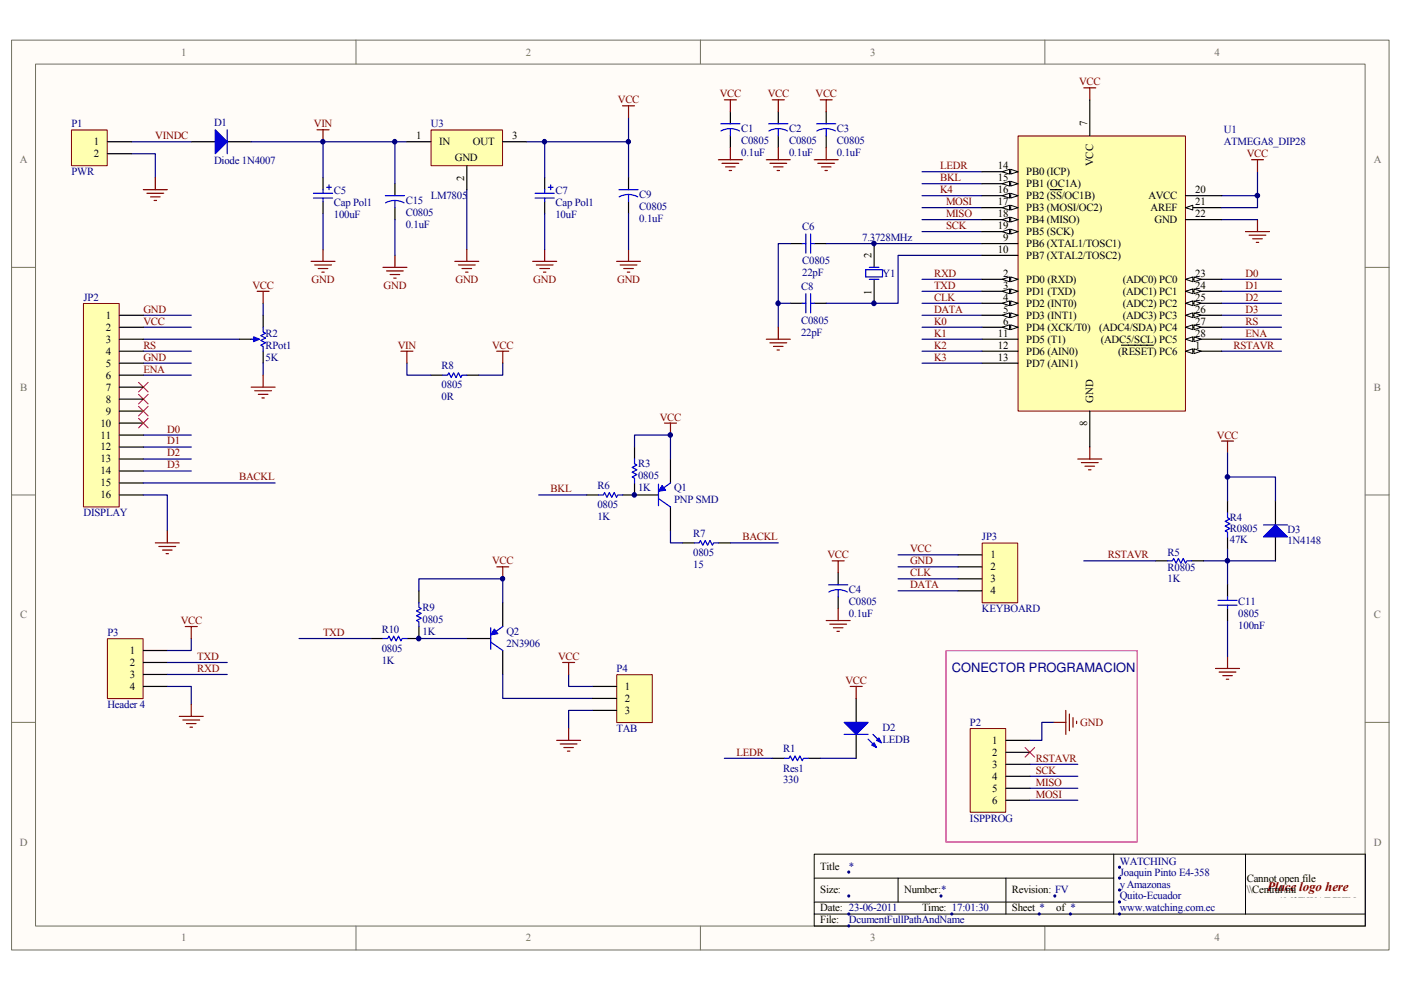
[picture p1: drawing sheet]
<svg xmlns="http://www.w3.org/2000/svg" width="297mm" height="210mm" viewBox="0 0 297 210" stroke-linecap="round" stroke-linejoin="round" font-family="sans-serif">
<path d="M2.5 8.6h292v192.8h-292z" fill="#fffcf8"/>
<path d="M2.5 8.5h292v192.9h-292z" fill="none" stroke="#706f64" stroke-width=".21"/>
<path d="M7.6 13.6h281.8v182.7h-281.8z" fill="#fffcf8"/>
<g fill="none" stroke="#706f64" stroke-width=".21">
<path d="M7.5 13.6h281.9v182.7h-281.9zM75.5 8.5v5M148.5 8.5v5M221.5 8.5v5M2.5 56.7h5M289.5 56.7h5.1M2.5 104.9h5M289.5 104.9h5.1M2.5 153.2h5M289.5 153.2h5.1M75.5 196.3v5.1M148.5 196.3v5.1"/>
<path d="M221.5 196.3v5.1"/>
</g>
<path d="M172.6 186.2h63.5M172.6 193.8h116.9M172.6 191.3h63.5M190.4 186.2v5.1M213.3 186.2v7.6M236.1 181.1v12.7M264.1 181.1h-91.5v15.2h116.9v-15.2h-25.4v12.7" fill="none" stroke="#000" stroke-width=".21"/>
<path d="M179.8 184.7h.3v.4h-.3z" fill-rule="evenodd" fill="#000080"/>
<path d="M179.8 184.7h.3v.4h-.3z" fill="none" stroke="#000080" stroke-width=".21"/>
<path d="M179.8 189.8h.3v.3h-.3z" fill-rule="evenodd" fill="#000080"/>
<path d="M179.8 189.8h.3v.3h-.3z" fill="none" stroke="#000080" stroke-width=".21"/>
<path d="M199.4 189.8h.3v.3h-.3z" fill-rule="evenodd" fill="#000080"/>
<path d="M199.4 189.8h.3v.3h-.3z" fill="none" stroke="#000080" stroke-width=".21"/>
<path d="M237.2 183.7h.3v.3h-.3z" fill-rule="evenodd" fill="#000080"/>
<path d="M237.2 183.7h.3v.3h-.3z" fill="none" stroke="#000080" stroke-width=".21"/>
<path d="M223.5 189.8h.3v.3h-.3z" fill-rule="evenodd" fill="#000080"/>
<path d="M223.5 189.8h.3v.3h-.3z" fill="none" stroke="#000080" stroke-width=".21"/>
<path d="M237.2 186h.3v.3h-.3z" fill-rule="evenodd" fill="#000080"/>
<path d="M237.2 186h.3v.3h-.3z" fill="none" stroke="#000080" stroke-width=".21"/>
<path d="M237.2 188.5h.3v.4h-.3z" fill-rule="evenodd" fill="#000080"/>
<path d="M237.2 188.5h.3v.4h-.3z" fill="none" stroke="#000080" stroke-width=".21"/>
<path d="M237.2 191.1h.3v.3h-.3z" fill-rule="evenodd" fill="#000080"/>
<path d="M237.2 191.1h.3v.3h-.3z" fill="none" stroke="#000080" stroke-width=".21"/>
<path d="M237.2 193.6h.3v.4h-.3z" fill-rule="evenodd" fill="#000080"/>
<path d="M237.2 193.6h.3v.4h-.3z" fill="none" stroke="#000080" stroke-width=".21"/>
<path d="M179.8 193.6h.3v.4h-.3z" fill-rule="evenodd" fill="#000080"/>
<path d="M179.8 193.6h.3v.4h-.3z" fill="none" stroke="#000080" stroke-width=".21"/>
<path d="M201.6 193.6h.4v.4h-.4z" fill-rule="evenodd" fill="#000080"/>
<path d="M201.6 193.6h.4v.4h-.4z" fill="none" stroke="#000080" stroke-width=".21"/>
<path d="M179.8 196.1h.3v.4h-.3z" fill-rule="evenodd" fill="#000080"/>
<path d="M179.8 196.1h.3v.4h-.3z" fill="none" stroke="#000080" stroke-width=".21"/>
<path d="M226.8 193.6h.3v.4h-.3z" fill-rule="evenodd" fill="#000080"/>
<path d="M226.8 193.6h.3v.4h-.3z" fill="none" stroke="#000080" stroke-width=".21"/>
<path d="M220.2 193.6h.3v.4h-.3z" fill-rule="evenodd" fill="#000080"/>
<path d="M220.2 193.6h.3v.4h-.3z" fill="none" stroke="#000080" stroke-width=".21"/>
<path d="M167.6 51.6h2.5M172.6 51.6h2.6M185.3 51.6v5.1M185.3 59.2v5.1M167.6 64.3h2.5M172.6 64.3h2.6M181.5 148.1v5.1M181.5 155.7v5.1" fill="none" stroke="#000" stroke-width=".25"/>
<path d="M170.1 51.6h.8M170.9 49.6v4.1M171.9 49.6v4.1M171.9 51.6h.7M183.6 57.2h3.5v1.5h-3.5zM184.3 56.7h2M184.3 59.2h2M170.1 64.3h.8M170.9 62.3v4M171.9 62.3v4M171.9 64.3h.7" fill="none" stroke="#00f" stroke-width=".25"/>
<path d="M167.6 51.6h-2.6v12.7h2.6M165 64.3v5.1" fill="none" stroke="#000080" stroke-width=".25"/>
<path d="M162.5 71.9h5.1M163.2 72.7h3.6M164 73.4h2M164.8 74.2h.5M165 69.4v2.5" fill="none" stroke="#800000" stroke-width=".25"/>
<path d="M179 153.2h5.1l-2.6 2.5z" fill="#00f"/>
<path d="M179 153.2h5.1l-2.6 2.5zM184.1 156.7l1.7 1.8M185.1 155.7l1.8 1.8" fill="none" stroke="#00f" stroke-width=".25"/>
<path d="M184.8 158l.5-.5 .5 1z" fill="#00f"/>
<path d="M184.8 158l.5-.5 .5 1z" fill="none" stroke="#00f" stroke-width=".25"/>
<path d="M185.8 157l.5-.5 .6 1z" fill="#00f"/>
<path d="M152.8 26.2h4.1M154.9 27.3l1.2 .1 .7 .4M154.9 27.3h-.9l-1.1 .5M154.9 27.3v1.5M163 26.2h4M165 27.3l1.2 .1 .8 .4M165 27.3h-.8l-1.2 .5M165 27.3v1.5M179 155.7h5.1M185.8 157l.5-.5 .6 1zM166.3 160.8h1l.3-.5 .5 1 .5-1 .5 1 .5-1 .5 1 .2-.5h1.1" fill="none" stroke="#00f" stroke-width=".25"/>
<g fill="none" stroke="#800000" stroke-width=".25">
<path d="M152.3 33.9h5.1M153.1 34.6h3.5M153.6 21.2h2.5M153.8 35.4h2.1M154.6 36.2h.5M154.9 21.2v2.5M154.9 31.3v2.6M162.5 33.9h5.1M163.2 34.6h3.6M163.7 21.2h2.6M164 35.4h2M164.8 36.2h.5"/>
<path d="M165 21.2v2.5M165 31.3v2.6M180.3 145.5h2.5M181.5 145.5v2.6"/>
</g>
<path d="M40.6 30.1h5M48.2 30.1h5.1M154.9 23.7v2.5M154.9 28.8v2.5M165 23.7v2.5M165 28.8v2.5M163.7 160.8h2.6M171.4 160.8h2.5" fill="none" stroke="#000" stroke-width=".25"/>
<path d="M259 59.2h12.7M173.9 160.8h7.6" fill="none" stroke="#000080" stroke-width=".25"/>
<path d="M45.6 27.5l2.6 2.6-2.6 2.5z" fill="#00f"/>
<path d="M45.6 27.5l2.6 2.6-2.6 2.5zM48.2 27.5v5.1M247.6 118.9h1l.2-.5 .5 1 .5-1 .6 1 .5-1 .5 1 .2-.5h1M260.3 108.8v1l.5 .2-1 .5 1 .5-1 .5 1 .6-1 .5 .5 .2v1" fill="none" stroke="#00f" stroke-width=".25"/>
<path d="M27.9 32.6h5v5.1M27.9 30.1h12.7M53.3 30.1h33M255.2 118.9h5.1v5.1" fill="none" stroke="#000080" stroke-width=".25"/>
<path d="M32.9 37.7v2.5M30.4 40.2h5.1M31.2 41h3.5M31.9 41.7h2M32.7 42.5h.5M259 93.5h2.5M260.3 93.5v2.6M260.3 139.2v2.5M257.7 141.7h5.1M258.5 142.5h3.5M259.2 143.3h2.1M260 144h.5" fill="none" stroke="#800000" stroke-width=".25"/>
<path d="M245 118.9h2.6M252.6 118.9h2.6M260.3 106.2v2.6M260.3 113.8v2.6M270.4 106.2v5.1M270.4 113.8v5.1" fill="none" stroke="#000" stroke-width=".25"/>
<path d="M267.9 113.8l2.5-2.5 2.6 2.5z" fill="#00f"/>
<path d="M267.9 113.8l2.5-2.5 2.6 2.5zM267.9 111.3h5.1" fill="none" stroke="#00f" stroke-width=".25"/>
<g fill="none" stroke="#000080" stroke-width=".25">
<path d="M266.6 36.4v5.1h-7.6M175.2 51.6h33M195.5 46.6h12.7M195.5 59.2h12.7M195.5 44h12.7M195.5 49.1h12.7M208.2 54.1h-17.8v10.2h-15.2M259 46.6h7.6M195.5 61.8h12.7M195.5 64.3h12.7M195.5 66.8h12.7M259 74.5h12.7"/>
<path d="M260.3 96.1v10.1M229.8 118.9h15.2M260.3 101.1h10.1v5.1M260.3 116.4v2.5h10.1M260.3 131.6v7.6"/>
</g>
<g fill="none" stroke="#800000" stroke-width=".25">
<path d="M229.8 18.6h2.5M231.1 18.6v2.6M265.3 33.9h2.6M266.6 33.9v2.5M264.1 49.1h5.1M264.8 49.9h3.6M265.6 50.6h2M266.4 51.4h.5M266.6 46.6v2.5M228.5 97.3h5.1M229.3 98.1h3.5M230 98.8h2.1"/>
<path d="M230.8 99.6h.5M231.1 94.8v2.5"/>
</g>
<path d="M208.3 115.2h7.5v12.6h-7.5z" fill="#ffffb0"/>
<path d="M208.2 115.1h7.6v12.7h-7.6z" fill="none" stroke="#800000" stroke-width=".21"/>
<path d="M55.8 66.8v2.6M55.8 74.5v2.5M203.1 117.6h5.1M203.1 120.2h5.1M203.1 122.7h5.1M203.1 125.3h5.1" fill="none" stroke="#000" stroke-width=".25"/>
<g fill="none" stroke="#000080" stroke-width=".25">
<path d="M30.4 66.8h10.2M30.4 69.4h10.2M30.4 71.9h20.3M30.4 74.5h10.2M30.4 77h10.2M30.4 79.5h10.2M30.4 92.2h10.2M30.4 94.8h10.2M30.4 97.3h10.2M30.4 99.9h10.2M190.4 117.6h12.7M190.4 120.2h12.7"/>
<path d="M190.4 122.7h12.7M190.4 125.3h12.7"/>
</g>
<path d="M29.4 81.1l2 2M29.4 83.6l2 2M31.4 81.1l-2 2M31.4 83.6l-2 2" fill="none" stroke="#f00" stroke-width=".21"/>
<path d="M53.3 71.9h1.2" fill="none" stroke="#00f" stroke-width=".25"/>
<path d="M53.8 71.4l1.2 .5-1.2 .5z" fill="#00f"/>
<path d="M53.8 71.4l1.2 .5-1.2 .5zM55.8 69.4v1l.5 .3-1 .5 1 .5-1 .5 1 .5-1 .5 .5 .2v1.1" fill="none" stroke="#00f" stroke-width=".25"/>
<path d="M50.7 71.9h2.6" fill="none" stroke="#000" stroke-width=".25"/>
<path d="M55.8 64.3v2.5M55.8 77v2.5" fill="none" stroke="#000080" stroke-width=".25"/>
<path d="M54.5 61.8h2.6M55.8 61.8v2.5M55.8 79.5v2.6M53.3 82.1h5M54 82.8h3.6M54.8 83.6h2M55.5 84.4h.5" fill="none" stroke="#800000" stroke-width=".25"/>
<path d="M17.7 64.4h7.6v43.1h-7.6z" fill="#ffffb0"/>
<path d="M17.7 64.3h7.6v43.2h-7.6z" fill="none" stroke="#800000" stroke-width=".21"/>
<g fill="none" stroke="#000" stroke-width=".25">
<path d="M175.2 23.7v2.5M175.2 28.8v2.5M25.3 66.8h5.1M25.3 69.4h5.1M25.3 71.9h5.1M25.3 74.5h5.1M25.3 77h5.1M25.3 79.5h5.1M25.3 82.1h5.1M25.3 84.6h5.1M25.3 87.2h5.1M25.3 89.7h5.1"/>
<path d="M25.3 92.2h5.1M25.3 94.8h5.1M25.3 97.3h5.1M25.3 99.9h5.1M134.5 94.8v2.5M142.2 97.3v5.1M25.3 102.4h5.1M25.3 104.9h5.1M124.4 104.9h2.5M132 104.9h7.6M134.5 102.4v2.5M142.2 107.5v5.1"/>
<path d="M144.7 115.1h2.5M152.3 115.1h2.6"/>
</g>
<path d="M195.5 36.4h12.7M259 61.8h12.7M259 64.3h12.7M259 66.8h12.7M259 69.4h12.7M259 71.9h12.7M30.4 104.9h5.1v7.7M30.4 102.4h27.9M153.6 160.8h10.1" fill="none" stroke="#000080" stroke-width=".25"/>
<path d="M172.6 33.9h5.1M173.4 34.6h3.5M173.9 21.2h2.5M174.2 35.4h2M174.9 36.2h.5M175.2 21.2v2.5M175.2 31.3v2.6M32.9 115.1h5.1M33.7 115.9h3.5M34.5 116.6h2M35.2 117.4h.5M35.5 112.6v2.5" fill="none" stroke="#800000" stroke-width=".25"/>
<path d="M29.4 86.1l2 2.1M29.4 88.7l2 2M31.4 86.1l-2 2.1M31.4 88.7l-2 2" fill="none" stroke="#f00" stroke-width=".21"/>
<path d="M173.1 26.2h4.1M175.2 27.3l1.2 .1 .7 .4M175.2 27.3h-.9l-1.1 .5M175.2 27.3v1.5M134.5 97.3v1l.5 .3-1 .5 1 .5-1 .5 1 .5-1 .5 .5 .3v1M126.9 104.9h1l.3-.5 .5 1.1 .5-1.1 .5 1.1 .5-1.1 .5 1.1 .3-.6h1M139.6 102.7v4.5M139.6 105.7l2.6 1.8M142.2 102.4l-1.8 1.3M147.2 115.1h1l.3-.5 .5 1 .5-1 .5 1 .5-1 .5 1 .3-.5h1" fill="none" stroke="#00f" stroke-width=".25"/>
<path d="M140.4 102.9l.7 1-1.5 .3z" fill="#00f"/>
<path d="M140.4 102.9l.7 1-1.5 .3z" fill="none" stroke="#00f" stroke-width=".21"/>
<path d="M195.5 38.9h12.7M134.5 94.8v-2.6h7.7v5.1M114.2 104.9h10.2M142.2 112.6v2.5h2.5M154.9 115.1h10.1" fill="none" stroke="#000080" stroke-width=".25"/>
<path d="M140.9 89.7h2.5M142.2 89.7v2.5M176.4 118.9h2.6M177.7 118.9v2.6M175.2 131.6h5.1M175.9 132.3h3.6M176.7 133.1h2M177.5 133.9h.5M177.7 129v2.6" fill="none" stroke="#800000" stroke-width=".25"/>
<path d="M177.7 121.5v2.5M177.7 126.5v2.5" fill="none" stroke="#000" stroke-width=".25"/>
<path d="M175.7 124h4M177.7 125l1.2 .2 .8 .3M177.7 125l-.8 .1-1.2 .4M177.7 125v1.5" fill="none" stroke="#00f" stroke-width=".25"/>
<path d="M215.9 28.9h35.4v58.3h-35.4z" fill="#ffffb0"/>
<path d="M215.9 28.8h35.4v58.4h-35.4z" fill="none" stroke="#800000" stroke-width=".21"/>
<path d="M251.4 74.5h7.6" fill="none" stroke="#000" stroke-width=".25"/>
<path d="M251.4 74.5l1.5-.5v1z" fill="#fffcf8"/>
<path d="M251.4 74.5l1.5-.5v1z" fill="none" stroke="#000" stroke-width=".21"/>
<path d="M253.1 74l1.6 .5-1.6 .5z" fill="#fffcf8"/>
<path d="M253.1 74l1.6 .5-1.6 .5z" fill="none" stroke="#000" stroke-width=".21"/>
<path d="M208.2 59.2h7.6M237.8 73.2h6.7" fill="none" stroke="#000" stroke-width=".25"/>
<path d="M214.3 58.7l1.5 .5-1.5 .5z" fill="#fffcf8"/>
<path d="M214.3 58.7l1.5 .5-1.5 .5z" fill="none" stroke="#000" stroke-width=".21"/>
<path d="M212.5 59.2l1.5-.5v1z" fill="#fffcf8"/>
<path d="M212.5 59.2l1.5-.5v1z" fill="none" stroke="#000" stroke-width=".21"/>
<path d="M208.2 61.8h7.6" fill="none" stroke="#000" stroke-width=".25"/>
<path d="M214.3 61.3l1.5 .5-1.5 .5z" fill="#fffcf8"/>
<path d="M214.3 61.3l1.5 .5-1.5 .5z" fill="none" stroke="#000" stroke-width=".21"/>
<path d="M212.5 61.8l1.5-.5v1z" fill="#fffcf8"/>
<path d="M212.5 61.8l1.5-.5v1z" fill="none" stroke="#000" stroke-width=".21"/>
<path d="M208.2 64.3h7.6" fill="none" stroke="#000" stroke-width=".25"/>
<path d="M214.3 63.8l1.5 .5-1.5 .5z" fill="#fffcf8"/>
<path d="M214.3 63.8l1.5 .5-1.5 .5z" fill="none" stroke="#000" stroke-width=".21"/>
<path d="M212.5 64.3l1.5-.5v1z" fill="#fffcf8"/>
<path d="M212.5 64.3l1.5-.5v1z" fill="none" stroke="#000" stroke-width=".21"/>
<path d="M208.2 66.8h7.6" fill="none" stroke="#000" stroke-width=".25"/>
<path d="M214.3 66.3l1.5 .5-1.5 .6z" fill="#fffcf8"/>
<path d="M214.3 66.3l1.5 .5-1.5 .6z" fill="none" stroke="#000" stroke-width=".21"/>
<path d="M212.5 66.8l1.5-.5v1.1z" fill="#fffcf8"/>
<path d="M212.5 66.8l1.5-.5v1.1z" fill="none" stroke="#000" stroke-width=".21"/>
<path d="M208.2 69.4h7.6" fill="none" stroke="#000" stroke-width=".25"/>
<path d="M214.3 68.9l1.5 .5-1.5 .5z" fill="#fffcf8"/>
<path d="M214.3 68.9l1.5 .5-1.5 .5z" fill="none" stroke="#000" stroke-width=".21"/>
<path d="M212.5 69.4l1.5-.5v1z" fill="#fffcf8"/>
<path d="M212.5 69.4l1.5-.5v1z" fill="none" stroke="#000" stroke-width=".21"/>
<path d="M208.2 36.4h7.6M231.1 21.2v7.6M208.2 51.6h7.6M208.2 54.1h7.6M208.2 71.9h7.6M208.2 74.5h7.6M208.2 77h7.6M231.1 87.2v7.6" fill="none" stroke="#000" stroke-width=".25"/>
<path d="M214.3 35.9l1.5 .5-1.5 .5z" fill="#fffcf8"/>
<path d="M214.3 35.9l1.5 .5-1.5 .5z" fill="none" stroke="#000" stroke-width=".21"/>
<path d="M212.5 36.4l1.5-.5v1z" fill="#fffcf8"/>
<path d="M212.5 36.4l1.5-.5v1z" fill="none" stroke="#000" stroke-width=".21"/>
<path d="M208.2 38.9h7.6" fill="none" stroke="#000" stroke-width=".25"/>
<path d="M214.3 38.4l1.5 .5-1.5 .6z" fill="#fffcf8"/>
<path d="M214.3 38.4l1.5 .5-1.5 .6z" fill="none" stroke="#000" stroke-width=".21"/>
<path d="M212.5 38.9l1.5-.5v1.1z" fill="#fffcf8"/>
<path d="M212.5 38.9l1.5-.5v1.1z" fill="none" stroke="#000" stroke-width=".21"/>
<path d="M208.2 41.5h7.6" fill="none" stroke="#000" stroke-width=".25"/>
<path d="M214.3 41l1.5 .5-1.5 .5z" fill="#fffcf8"/>
<path d="M214.3 41l1.5 .5-1.5 .5z" fill="none" stroke="#000" stroke-width=".21"/>
<path d="M212.5 41.5l1.5-.5v1z" fill="#fffcf8"/>
<path d="M212.5 41.5l1.5-.5v1z" fill="none" stroke="#000" stroke-width=".21"/>
<path d="M208.2 44h7.6M222.7 40.2h2.4" fill="none" stroke="#000" stroke-width=".25"/>
<path d="M214.3 43.5l1.5 .5-1.5 .5z" fill="#fffcf8"/>
<path d="M214.3 43.5l1.5 .5-1.5 .5z" fill="none" stroke="#000" stroke-width=".21"/>
<path d="M212.5 44l1.5-.5v1z" fill="#fffcf8"/>
<path d="M212.5 44l1.5-.5v1z" fill="none" stroke="#000" stroke-width=".21"/>
<path d="M208.2 46.6h7.6" fill="none" stroke="#000" stroke-width=".25"/>
<path d="M214.3 46.1l1.5 .5-1.5 .5z" fill="#fffcf8"/>
<path d="M214.3 46.1l1.5 .5-1.5 .5z" fill="none" stroke="#000" stroke-width=".21"/>
<path d="M212.5 46.6l1.5-.5v1z" fill="#fffcf8"/>
<path d="M212.5 46.6l1.5-.5v1z" fill="none" stroke="#000" stroke-width=".21"/>
<path d="M208.2 49.1h7.6" fill="none" stroke="#000" stroke-width=".25"/>
<path d="M214.3 48.6l1.5 .5-1.5 .5z" fill="#fffcf8"/>
<path d="M214.3 48.6l1.5 .5-1.5 .5z" fill="none" stroke="#000" stroke-width=".21"/>
<path d="M212.5 49.1l1.5-.5v1z" fill="#fffcf8"/>
<path d="M212.5 49.1l1.5-.5v1z" fill="none" stroke="#000" stroke-width=".21"/>
<path d="M251.4 41.5h7.6M251.4 44h7.6" fill="none" stroke="#000" stroke-width=".25"/>
<path d="M251.4 44l1.5-.5v1z" fill="#fffcf8"/>
<path d="M251.4 44l1.5-.5v1z" fill="none" stroke="#000" stroke-width=".21"/>
<path d="M251.4 46.6h7.6M251.4 59.2h7.6" fill="none" stroke="#000" stroke-width=".25"/>
<path d="M251.4 59.2l1.5-.5v1z" fill="#fffcf8"/>
<path d="M251.4 59.2l1.5-.5v1z" fill="none" stroke="#000" stroke-width=".21"/>
<path d="M253.1 58.7l1.6 .5-1.6 .5z" fill="#fffcf8"/>
<path d="M253.1 58.7l1.6 .5-1.6 .5z" fill="none" stroke="#000" stroke-width=".21"/>
<path d="M251.4 61.8h7.6" fill="none" stroke="#000" stroke-width=".25"/>
<path d="M251.4 61.8l1.5-.5v1z" fill="#fffcf8"/>
<path d="M251.4 61.8l1.5-.5v1z" fill="none" stroke="#000" stroke-width=".21"/>
<path d="M253.1 61.3l1.6 .5-1.6 .5z" fill="#fffcf8"/>
<path d="M253.1 61.3l1.6 .5-1.6 .5z" fill="none" stroke="#000" stroke-width=".21"/>
<path d="M251.4 64.3h7.6" fill="none" stroke="#000" stroke-width=".25"/>
<path d="M251.4 64.3l1.5-.5v1z" fill="#fffcf8"/>
<path d="M251.4 64.3l1.5-.5v1z" fill="none" stroke="#000" stroke-width=".21"/>
<path d="M253.1 63.8l1.6 .5-1.6 .5z" fill="#fffcf8"/>
<path d="M253.1 63.8l1.6 .5-1.6 .5z" fill="none" stroke="#000" stroke-width=".21"/>
<path d="M251.4 66.8h7.6" fill="none" stroke="#000" stroke-width=".25"/>
<path d="M251.4 66.8l1.5-.5v1.1z" fill="#fffcf8"/>
<path d="M251.4 66.8l1.5-.5v1.1z" fill="none" stroke="#000" stroke-width=".21"/>
<path d="M253.1 66.3l1.6 .5-1.6 .6z" fill="#fffcf8"/>
<path d="M253.1 66.3l1.6 .5-1.6 .6z" fill="none" stroke="#000" stroke-width=".21"/>
<path d="M251.4 69.4h7.6" fill="none" stroke="#000" stroke-width=".25"/>
<path d="M251.4 69.4l1.5-.5v1z" fill="#fffcf8"/>
<path d="M251.4 69.4l1.5-.5v1z" fill="none" stroke="#000" stroke-width=".21"/>
<path d="M253.1 68.9l1.6 .5-1.6 .5z" fill="#fffcf8"/>
<path d="M253.1 68.9l1.6 .5-1.6 .5z" fill="none" stroke="#000" stroke-width=".21"/>
<path d="M251.4 71.9h7.6" fill="none" stroke="#000" stroke-width=".25"/>
<path d="M251.4 71.9l1.5-.5v1z" fill="#fffcf8"/>
<path d="M251.4 71.9l1.5-.5v1z" fill="none" stroke="#000" stroke-width=".21"/>
<path d="M253.1 71.4l1.6 .5-1.6 .5z" fill="#fffcf8"/>
<path d="M253.1 71.4l1.6 .5-1.6 .5z" fill="none" stroke="#000" stroke-width=".21"/>
<path d="M266.6 41.5v2.5h-7.6M218.4 162.1h10.1M218.4 164.6h10.1M218.4 167.1h10.1M218.4 169.7h10.1" fill="none" stroke="#000080" stroke-width=".25"/>
<path d="M205.7 154.5h7.5v17.7h-7.5z" fill="#ffffb0"/>
<path d="M205.7 154.5h7.5v17.7h-7.5z" fill="none" stroke="#800000" stroke-width=".21"/>
<path d="M213.3 157h5.1M213.3 159.5h5.1M213.3 162.1h5.1M213.3 164.6h5.1M213.3 167.1h5.1M213.3 169.7h5.1" fill="none" stroke="#000" stroke-width=".25"/>
<path d="M195.5 41.5h12.7M195.5 69.4h12.7M195.5 71.9h12.7M195.5 74.5h12.7M195.5 77h12.7M223.4 153.2h-2.5v3.8h-2.5" fill="none" stroke="#000080" stroke-width=".25"/>
<path d="M223.4 153.2h2.6M226 150.6v5.1M226.7 151.4v3.5M227.5 152.1v2.1M228.3 152.9v.5" fill="none" stroke="#800000" stroke-width=".25"/>
<path d="M200.6 138h40.5v40.5h-40.5z" fill="none" stroke="#f0f" stroke-width=".25"/>
<path d="M217.3 158.5l2.1 2M219.4 158.5l-2.1 2" fill="none" stroke="#f00" stroke-width=".21"/>
<path d="M15.2 27.6h7.5v7.5h-7.5z" fill="#ffffb0"/>
<path d="M15.2 27.6h7.5v7.5h-7.5z" fill="none" stroke="#800000" stroke-width=".21"/>
<path d="M22.8 30.1h5.1M22.8 32.6h5.1M68.5 37.7v2.5M68.5 42.8v2.5" fill="none" stroke="#000" stroke-width=".25"/>
<path d="M69.3 39.7h1M69.8 39.2v1M66.5 41h4M66.5 42h4M68.5 40.2v.8M68.5 42v.8" fill="none" stroke="#00f" stroke-width=".25"/>
<path d="M68.5 45.3v7.6M99 40.2v12.7" fill="none" stroke="#000080" stroke-width=".25"/>
<path d="M91.4 27.6h15.1v7.5h-15.1z" fill="#ffffb0"/>
<path d="M91.4 27.6h15.1v7.5h-15.1z" fill="none" stroke="#800000" stroke-width=".21"/>
<g fill="none" stroke="#000" stroke-width=".25">
<path d="M83.7 38.9v2.6M86.3 30.1h5.1M99 35.1v5.1M106.6 30.1h5.1M115.5 37.7v2.5M133.3 37.7v2.5M83.7 44v2.6M115.5 42.8v2.5M133.3 42.8v2.5M91.4 79.5h2.5M99 79.5h2.5M260.3 124v2.5"/>
<path d="M260.3 129v2.6"/>
</g>
<path d="M68.5 30.1v7.6M83.7 30.1v8.8M111.7 30.1h21.6v7.6M115.5 30.1v7.6M133.3 25v5.1M83.7 46.6v7.5M115.5 45.3v7.6M133.3 45.3v7.6M86.3 77v2.5h5.1M106.6 77v2.5h-5.1" fill="none" stroke="#000080" stroke-width=".25"/>
<g fill="none" stroke="#800000" stroke-width=".25">
<path d="M67.2 27.5h2.6M68.5 27.5v2.6M132 22.4h2.5M133.3 22.4v2.6M66 55.4h5M66.7 56.2h3.6M67.5 56.9h2M68.2 57.7h.5M68.5 52.9v2.5M81.2 56.7h5.1M82 57.4h3.5M82.7 58.2h2"/>
<path d="M83.5 59h.5M83.7 54.1v2.6M96.4 55.4h5.1M97.2 56.2h3.5M98 56.9h2M98.7 57.7h.5M99 52.9v2.5M112.9 55.4h5.1M113.7 56.2h3.6M114.5 56.9h2M115.2 57.7h.5M115.5 52.9v2.5"/>
<path d="M130.7 55.4h5.1M131.5 56.2h3.5M132.2 56.9h2.1M133 57.7h.5M133.3 52.9v2.5M85 74.5h2.5M86.3 74.5v2.5M105.3 74.5h2.6M106.6 74.5v2.5"/>
</g>
<g fill="none" stroke="#00f" stroke-width=".25">
<path d="M116.2 39.7h1.1M116.8 39.2v1M81.7 41.5h4.1M83.7 42.5l1.2 .2 .8 .3M83.7 42.5l-.8 .1-1.2 .4M83.7 42.5v1.5M113.4 41h4.1M113.4 42h4.1M115.5 40.2v.8M115.5 42v.8M131.2 40.2h4.1M133.3 41.2l1.2 .2 .7 .3"/>
<path d="M133.3 41.2l-.9 .1-1.1 .4M133.3 41.2v1.6M93.9 79.5h1l.3-.5 .5 1.1 .5-1.1 .5 1.1 .5-1.1 .5 1.1 .3-.6h1M258.2 127.3h4.1M258.2 128.3h4.1M260.3 126.5v.8M260.3 128.3v.7"/>
</g>
<path d="M22.8 135.5h7.5v12.6h-7.5z" fill="#ffffb0"/>
<path d="M22.8 135.4h7.5v12.7h-7.5z" fill="none" stroke="#800000" stroke-width=".21"/>
<path d="M30.4 137.9h5.1M88.8 125.3v2.5M88.8 132.8v2.6M99 135.4h5.1M106.6 127.8v5M106.6 137.9v5.1M30.4 140.5h5.1M30.4 143h5.1M30.4 145.5h5.1" fill="none" stroke="#000" stroke-width=".25"/>
<path d="M40.6 135.4v2.5h-5.1M35.5 145.5h5.1v3.9M35.5 140.5h12.7M35.5 143h12.7" fill="none" stroke="#000080" stroke-width=".25"/>
<path d="M39.3 132.8h2.5M40.6 132.8v2.6M38 151.9h5.1M38.8 152.7h3.5M39.5 153.4h2.1M40.3 154.2h.5M40.6 149.4v2.5" fill="none" stroke="#800000" stroke-width=".25"/>
<path d="M88.8 127.8v1l.5 .2-1 .5 1 .5-1 .6 1 .5-1 .5 .5 .2v1M104.1 133.1v4.6M104.1 136.1l2.5 1.8M106.6 132.8l-1.8 1.3" fill="none" stroke="#00f" stroke-width=".25"/>
<path d="M104.8 133.3l.8 1.1-1.5 .2z" fill="#00f"/>
<path d="M104.8 133.3l.8 1.1-1.5 .2z" fill="none" stroke="#00f" stroke-width=".21"/>
<path d="M105.3 120.2h2.6M106.6 120.2v2.5" fill="none" stroke="#800000" stroke-width=".25"/>
<path d="M63.4 135.4h15.3M88.8 125.3v-2.6h17.8v5.1M88.8 135.4h10.2M106.6 143v5.1h19" fill="none" stroke="#000080" stroke-width=".25"/>
<path d="M78.7 135.4h2.5M86.3 135.4h2.5" fill="none" stroke="#000" stroke-width=".25"/>
<path d="M81.2 135.4h1l.3-.5 .5 1 .5-1 .5 1 .5-1 .5 1 .3-.5h1" fill="none" stroke="#00f" stroke-width=".25"/>
<path d="M130.8 143.1h7.5v10.1h-7.5z" fill="#ffffb0"/>
<path d="M130.8 143h7.5v10.2h-7.5z" fill="none" stroke="#800000" stroke-width=".21"/>
<path d="M125.6 145.5h5.1M125.6 148.1h5.1M125.6 150.6h5.1" fill="none" stroke="#000" stroke-width=".25"/>
<path d="M120.6 143v2.5h5M125.6 150.6h-5v3.8" fill="none" stroke="#000080" stroke-width=".25"/>
<path d="M118 157h5.1M118.8 157.7h3.5M119.3 140.5h2.5M119.5 158.5h2.1M120.3 159.3h.5M120.6 140.5v2.5M120.6 154.4v2.6" fill="none" stroke="#800000" stroke-width=".25"/>
<circle cx="68.4" cy="30" r=".47" fill="#000080"/>
<circle cx="68.4" cy="30" r=".47" fill="none" stroke="#000080" stroke-width=".21"/>
<circle cx="83.7" cy="30" r=".47" fill="#000080"/>
<circle cx="83.7" cy="30" r=".47" fill="none" stroke="#000080" stroke-width=".21"/>
<circle cx="88.7" cy="135.4" r=".49" fill="#000080"/>
<circle cx="88.7" cy="135.4" r=".49" fill="none" stroke="#000080" stroke-width=".21"/>
<circle cx="106.5" cy="122.7" r=".48" fill="#000080"/>
<circle cx="106.5" cy="122.7" r=".48" fill="none" stroke="#000080" stroke-width=".21"/>
<circle cx="115.4" cy="30" r=".47" fill="#000080"/>
<circle cx="115.4" cy="30" r=".47" fill="none" stroke="#000080" stroke-width=".21"/>
<circle cx="133.2" cy="30" r=".47" fill="#000080"/>
<circle cx="133.2" cy="30" r=".47" fill="none" stroke="#000080" stroke-width=".21"/>
<circle cx="134.5" cy="104.9" r=".47" fill="#000080"/>
<circle cx="134.5" cy="104.9" r=".47" fill="none" stroke="#000080" stroke-width=".21"/>
<circle cx="142.1" cy="92.2" r=".48" fill="#000080"/>
<circle cx="142.1" cy="92.2" r=".48" fill="none" stroke="#000080" stroke-width=".21"/>
<circle cx="164.9" cy="64.3" r=".49" fill="#000080"/>
<circle cx="164.9" cy="64.3" r=".49" fill="none" stroke="#000080" stroke-width=".21"/>
<circle cx="185.3" cy="64.3" r=".49" fill="#000080"/>
<circle cx="185.3" cy="64.3" r=".49" fill="none" stroke="#000080" stroke-width=".21"/>
<circle cx="185.3" cy="51.6" r=".48" fill="#000080"/>
<circle cx="185.3" cy="51.6" r=".48" fill="none" stroke="#000080" stroke-width=".21"/>
<circle cx="260.2" cy="118.9" r=".49" fill="#000080"/>
<circle cx="260.2" cy="118.9" r=".49" fill="none" stroke="#000080" stroke-width=".21"/>
<circle cx="260.2" cy="101.1" r=".49" fill="#000080"/>
<circle cx="260.2" cy="101.1" r=".49" fill="none" stroke="#000080" stroke-width=".21"/>
<circle cx="266.6" cy="41.5" r=".49" fill="#000080"/>
<circle cx="266.6" cy="41.5" r=".49" fill="none" stroke="#000080" stroke-width=".21"/>
<text font-size="2.8" fill="#800000" x="268.6" y="188.9">Place logo here</text>
<text font-size="2.7" fill="#000080" x="201.8" y="142.5">CONECTOR PROGRAMACION</text>
<g font-size="2.3" fill="#706f64">
<text x="38.4" y="11.8">1</text>
<text x="111.5" y="11.8">2</text>
<text x="184.5" y="11.8">3</text>
<text x="257.5" y="11.8">4</text>
<text x="4.2" y="34.6">A</text>
<text x="291.2" y="34.6">A</text>
<text x="4.3" y="82.8">B</text>
<text x="291.3" y="82.8">B</text>
<text x="4.3" y="131.1">C</text>
<text x="291.3" y="131.1">C</text>
<text x="4.2" y="179.3">D</text>
<text x="291.2" y="179.3">D</text>
<text x="38.4" y="199.6">1</text>
<text x="111.5" y="199.6">2</text>
<text x="184.5" y="199.6">3</text>
<text x="257.5" y="199.6">4</text>
</g>
<g font-size="2.3" fill="#800000">
<text x="131" y="21.9">VCC</text>
<text x="152.6" y="20.6">VCC</text>
<text x="162.8" y="20.6">VCC</text>
<text x="172.9" y="20.6">VCC</text>
<text x="228.8" y="18.1">VCC</text>
<text x="32.9" y="29.5">VINDC</text>
<text x="66.5" y="27">VIN</text>
<text x="199.3" y="35.9">LEDR</text>
<text x="264.4" y="33.3">VCC</text>
<text x="199.3" y="40.9">K4</text>
<text x="199.3" y="38.4">BKL</text>
<text x="200.6" y="46">MISO</text>
<text x="200.6" y="43.5">MOSI</text>
<text x="200.6" y="48.6">SCK</text>
<text x="66.1" y="60">GND</text>
<text x="96.6" y="60">GND</text>
<text x="113.1" y="60">GND</text>
<text x="130.8" y="60">GND</text>
<text x="198" y="58.7">RXD</text>
<text x="264.1" y="58.7">D0</text>
<text x="53.5" y="61.3">VCC</text>
<text x="81.3" y="61.3">GND</text>
<text x="198" y="61.3">TXD</text>
<text x="198" y="63.8">CLK</text>
<text x="264.1" y="61.3">D1</text>
<text x="264.1" y="63.8">D2</text>
<text x="30.4" y="66.3">GND</text>
<text x="30.4" y="68.9">VCC</text>
<text x="198" y="66.3">DATA</text>
<text x="198" y="68.9">K0</text>
<text x="198" y="71.4">K1</text>
<text x="264.1" y="66.3">D3</text>
<text x="264.1" y="68.9">RS</text>
<text x="264.1" y="71.4">ENA</text>
<text x="30.4" y="76.5">GND</text>
<text x="30.4" y="74">RS</text>
<text x="84.3" y="74">VIN</text>
<text x="104.3" y="74">VCC</text>
<text x="198" y="74">K2</text>
<text x="198" y="76.5">K3</text>
<text x="261.5" y="74">RSTAVR</text>
<text x="30.4" y="79">ENA</text>
<text x="139.9" y="89.2">VCC</text>
<text x="35.5" y="91.7">D0</text>
<text x="35.5" y="94.2">D1</text>
<text x="258" y="93">VCC</text>
<text x="35.5" y="96.8">D2</text>
<text x="35.5" y="99.3">D3</text>
<text x="50.7" y="101.9">BACKL</text>
<text x="116.8" y="104.4">BKL</text>
<text x="104.3" y="119.6">VCC</text>
<text x="157.4" y="114.6">BACKL</text>
<text x="175.5" y="118.4">VCC</text>
<text x="193" y="117.1">VCC</text>
<text x="193" y="119.6">GND</text>
<text x="234.9" y="118.4">RSTAVR</text>
<text x="193" y="122.2">CLK</text>
<text x="193" y="124.7">DATA</text>
<text x="38.3" y="132.3">VCC</text>
<text x="68.5" y="134.9">TXD</text>
<text x="41.8" y="140">TXD</text>
<text x="41.8" y="142.5">RXD</text>
<text x="118.3" y="140">VCC</text>
<text x="179.3" y="145">VCC</text>
<text x="229" y="153.9">GND</text>
<text x="156.1" y="160.3">LEDR</text>
<text x="219.6" y="161.5">RSTAVR</text>
<text x="219.6" y="166.6">MISO</text>
<text x="219.6" y="164.1">SCK</text>
<text x="219.6" y="169.1">MOSI</text>
</g>
<g font-size="2.3" fill="#000080">
<text x="15.2" y="27">P1</text>
<text x="45.4" y="26.7">D1</text>
<text x="91.4" y="27">U3</text>
<text x="157.1" y="28">C1</text>
<text x="167.3" y="28">C2</text>
<text x="177.5" y="28">C3</text>
<text x="259.5" y="28.2">U1</text>
<text x="45.4" y="34.8">Diode 1N4007</text>
<text x="157.1" y="33.1">0.1uF</text>
<text x="157.1" y="30.5">C0805</text>
<text x="167.3" y="33.1">0.1uF</text>
<text x="167.3" y="30.5">C0805</text>
<text x="177.5" y="33.1">0.1uF</text>
<text x="177.5" y="30.5">C0805</text>
<text x="259.5" y="30.8">ATMEGA8_DIP28</text>
<text x="15.2" y="37.1">PWR</text>
<text x="70.8" y="41.2">C5</text>
<text x="117.8" y="41.2">C7</text>
<text x="135.5" y="42">C9</text>
<text x="70.8" y="46.3">100uF</text>
<text x="70.8" y="43.7">Cap Pol1</text>
<text x="86" y="43.2">C15</text>
<text x="86" y="45.8">C0805</text>
<text x="91.4" y="42.2">LM7805</text>
<text x="117.8" y="46.3">10uF</text>
<text x="117.8" y="43.7">Cap Pol1</text>
<text x="135.5" y="47">0.1uF</text>
<text x="135.5" y="44.5">C0805</text>
<text x="86" y="48.3">0.1uF</text>
<text x="170.1" y="48.8">C6</text>
<text x="182.8" y="51.1">7.3728MHz</text>
<text x="170.1" y="58.5">22pF</text>
<text x="170.1" y="55.9">C0805</text>
<text x="187.1" y="58.7">Y1</text>
<text x="17.7" y="63.8">JP2</text>
<text x="169.8" y="61.5">C8</text>
<text x="56.3" y="71.4">R2</text>
<text x="169.8" y="71.2">22pF</text>
<text x="169.8" y="68.6">C0805</text>
<text x="56.3" y="76.5">5K</text>
<text x="56.3" y="74">RPot1</text>
<text x="93.6" y="78.3">R8</text>
<text x="93.6" y="82.3">0805</text>
<text x="93.6" y="84.9">0R</text>
<text x="135.3" y="99.1">R3</text>
<text x="135.3" y="101.6">0805</text>
<text x="126.7" y="103.6">R6</text>
<text x="126.7" y="107.7">0805</text>
<text x="135.3" y="104.1">1K</text>
<text x="142.9" y="104.1">Q1</text>
<text x="142.9" y="106.7">PNP SMD</text>
<text x="17.7" y="109.5">DISPLAY</text>
<text x="126.7" y="110.2">1K</text>
<text x="147" y="113.8">R7</text>
<text x="260.8" y="110.5">R4</text>
<text x="260.8" y="112.8">R0805</text>
<text x="273" y="113">D3</text>
<text x="147" y="117.9">0805</text>
<text x="208.2" y="114.6">JP3</text>
<text x="247.6" y="117.9">R5</text>
<text x="260.8" y="115.1">47K</text>
<text x="273" y="115.3">1N4148</text>
<text x="147" y="120.4">15</text>
<text x="180" y="125.7">C4</text>
<text x="247.6" y="123.4">1K</text>
<text x="247.6" y="121.2">R0805</text>
<text x="89.6" y="129.5">R9</text>
<text x="180" y="130.8">0.1uF</text>
<text x="180" y="128.3">C0805</text>
<text x="208.2" y="129.8">KEYBOARD</text>
<text x="262.5" y="128.3">C11</text>
<text x="262.5" y="130.8">0805</text>
<text x="22.8" y="134.9">P3</text>
<text x="80.9" y="134.1">R10</text>
<text x="89.6" y="134.6">1K</text>
<text x="89.6" y="132.1">0805</text>
<text x="107.4" y="134.6">Q2</text>
<text x="107.4" y="137.2">2N3906</text>
<text x="262.5" y="133.3">100nF</text>
<text x="80.9" y="140.7">1K</text>
<text x="80.9" y="138.2">0805</text>
<text x="130.7" y="142.5">P4</text>
<text x="22.8" y="150.1">Header 4</text>
<text x="130.7" y="155.2">TAB</text>
<text x="187.1" y="154.9">D2</text>
<text x="205.7" y="153.9">P2</text>
<text x="166" y="159.5">R1</text>
<text x="187.1" y="157.5">LEDB</text>
<text x="166" y="166.1">330</text>
<text x="166" y="163.6">Res1</text>
<text x="205.7" y="174.2">ISPPROG</text>
<text x="180" y="184.4">*</text>
<text x="237.4" y="183.3">WATCHING</text>
<text x="237.4" y="185.6">Joaquin Pinto E4-358</text>
<text x="237.4" y="188.2">y Amazonas</text>
<text x="237.4" y="190.7">Quito-Ecuador</text>
<text x="180" y="195.8">DcumentFullPathAndName</text>
<text x="237.4" y="193.3">www.watching.com.ec</text>
</g>
<g font-size="2.3">
<text x="88.2" y="29.5">1</text>
<text x="108.6" y="29.5">3</text>
<text x="230.5" y="26.8" transform="rotate(-90 230.5 26.8)">7</text>
<text x="19.9" y="30.8">1</text>
<text x="19.9" y="33.3">2</text>
<text x="93.1" y="30.8">IN</text>
<text x="96.4" y="34.1">GND</text>
<text x="100.3" y="30.8">OUT</text>
<text x="211.6" y="35.9">14</text>
<text x="231.8" y="35.3" transform="rotate(-90 231.8 35.3)">VCC</text>
<text x="98.4" y="38.3" transform="rotate(-90 98.4 38.3)">2</text>
<text x="211.6" y="38.4">15</text>
<text x="211.6" y="40.9">16</text>
<text x="217.6" y="37.1">PB0 (ICP)</text>
<text x="217.6" y="39.7">PB1 (OC1A)</text>
<text x="253.4" y="40.9">20</text>
<text x="211.6" y="43.5">17</text>
<text x="211.6" y="46">18</text>
<text x="217.6" y="42.2">PB2 (SS/OC1B)</text>
<text x="217.6" y="44.7">PB3 (MOSI/OC2)</text>
<text x="217.6" y="47.3">PB4 (MISO)</text>
<text x="243.5" y="42.2">AVCC</text>
<text x="244" y="44.7">AREF</text>
<text x="244.8" y="47.3">GND</text>
<text x="253.4" y="43.5">21</text>
<text x="253.4" y="46">22</text>
<text x="211.6" y="53.6">10</text>
<text x="211.6" y="48.6">19</text>
<text x="212.7" y="51.1">9</text>
<text x="217.6" y="52.4">PB6 (XTAL1/TOSC1)</text>
<text x="217.6" y="49.8">PB5 (SCK)</text>
<text x="184.8" y="54.7" transform="rotate(-90 184.8 54.7)">2</text>
<text x="212.7" y="58.7">2</text>
<text x="217.6" y="60">PD0 (RXD)</text>
<text x="217.6" y="54.9">PB7 (XTAL2/TOSC2)</text>
<text x="238" y="60">(ADC0) PC0</text>
<text x="253.4" y="58.7">23</text>
<text x="184.8" y="62.4" transform="rotate(-90 184.8 62.4)">1</text>
<text x="212.7" y="61.3">3</text>
<text x="212.7" y="63.8">4</text>
<text x="217.6" y="62.5">PD1 (TXD)</text>
<text x="217.6" y="65.1">PD2 (INT0)</text>
<text x="238" y="62.5">(ADC1) PC1</text>
<text x="238" y="65.1">(ADC2) PC2</text>
<text x="253.4" y="61.3">24</text>
<text x="253.4" y="63.8">25</text>
<text x="22.4" y="67.6">1</text>
<text x="22.4" y="70.1">2</text>
<text x="211.6" y="71.4">11</text>
<text x="212.7" y="66.3">5</text>
<text x="212.7" y="68.9">6</text>
<text x="217.6" y="67.6">PD3 (INT1)</text>
<text x="217.6" y="70.1">PD4 (XCK/T0)</text>
<text x="233" y="70.1">(ADC4/SDA) PC4</text>
<text x="238" y="67.6">(ADC3) PC3</text>
<text x="253.4" y="68.9">27</text>
<text x="253.4" y="71.4">28</text>
<text x="253.4" y="66.3">26</text>
<text x="22.4" y="72.7">3</text>
<text x="22.4" y="75.2">4</text>
<text x="22.4" y="77.8">5</text>
<text x="211.6" y="74">12</text>
<text x="211.6" y="76.5">13</text>
<text x="217.6" y="72.7">PD5 (T1)</text>
<text x="217.6" y="75.2">PD6 (AIN0)</text>
<text x="217.6" y="77.8">PD7 (AIN1)</text>
<text x="233.4" y="72.7">(ADC5/SCL) PC5</text>
<text x="237.1" y="75.2">(RESET) PC6</text>
<text x="253.4" y="74">1</text>
<text x="22.4" y="80.3">6</text>
<text x="22.4" y="82.8">7</text>
<text x="22.4" y="85.4">8</text>
<text x="22.4" y="87.9">9</text>
<text x="231.8" y="85.4" transform="rotate(-90 231.8 85.4)">GND</text>
<text x="21.3" y="90.5">10</text>
<text x="21.3" y="93">11</text>
<text x="21.3" y="95.5">12</text>
<text x="230.5" y="90.4" transform="rotate(-90 230.5 90.4)">8</text>
<text x="21.3" y="98">13</text>
<text x="21.3" y="100.6">14</text>
<text x="21.3" y="103.1">15</text>
<text x="21.3" y="105.7">16</text>
<text x="210" y="118.4">1</text>
<text x="210" y="120.9">2</text>
<text x="210" y="123.4">3</text>
<text x="210" y="126">4</text>
<text x="27.5" y="138.7">1</text>
<text x="27.5" y="141.2">2</text>
<text x="27.5" y="143.8">3</text>
<text x="27.5" y="146.3">4</text>
<text x="132.5" y="146.3">1</text>
<text x="132.5" y="148.8">2</text>
<text x="132.5" y="151.4">3</text>
<text x="210.4" y="157.7">1</text>
<text x="210.4" y="160.3">2</text>
<text x="210.4" y="162.8">3</text>
<text x="210.4" y="165.4">4</text>
<text x="210.4" y="167.9">5</text>
<text x="210.4" y="170.4">6</text>
<text x="173.9" y="184.4">Title</text>
<text x="173.9" y="189.4">Size:</text>
<text x="191.7" y="189.4">Number:*</text>
<text x="214.5" y="189.4">Revision: FV</text>
<text x="264.3" y="186.9">Cannot open file</text>
<text x="264.3" y="189.4">\\Central\mi</text>
<text x="264.3" y="192">empresa\M2F\WATCHIN</text>
<text x="173.9" y="193.3">Date: 23-06-2011</text>
<text x="173.9" y="195.8">File:</text>
<text x="195.5" y="193.3">Time: 17:01:30</text>
<text x="214.5" y="193.3">Sheet *</text>
<text x="223.9" y="193.3">of *</text>
</g>
</svg>
